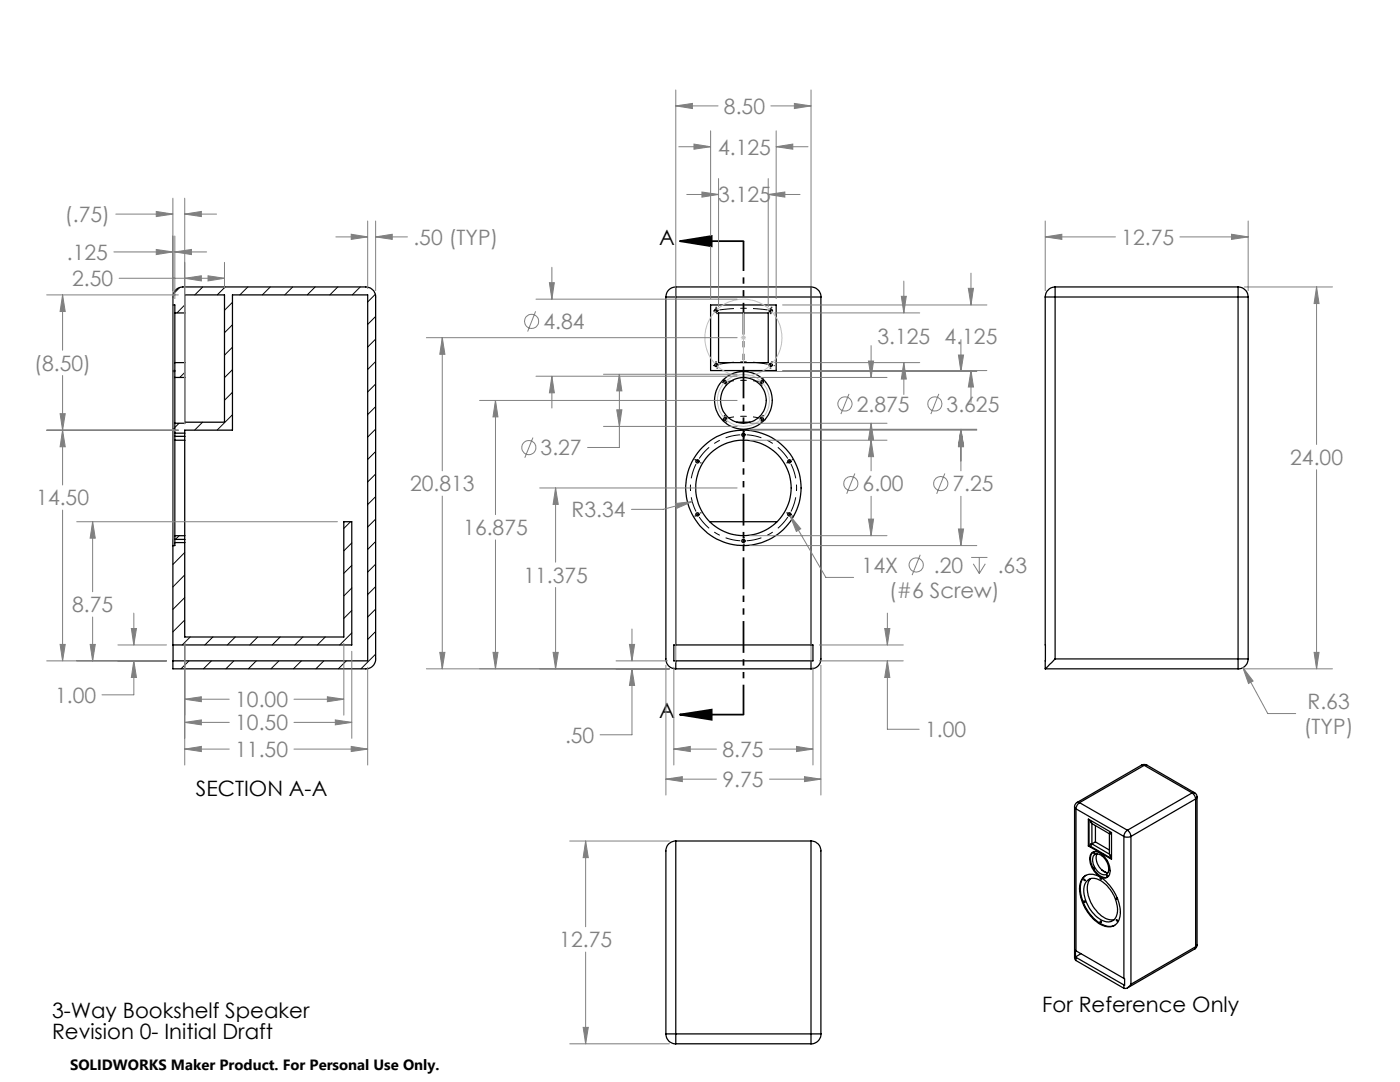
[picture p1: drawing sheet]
<svg xmlns="http://www.w3.org/2000/svg" width="279mm" height="216mm" viewBox="0 0 279 216" stroke-linecap="round" stroke-linejoin="round" font-family="sans-serif">
<g fill="none" stroke="#000" stroke-width=".25">
<path d="M132.9 59.3h2M132.9 59.3v72.2a1.93 1.93 0 0 0 2 2M134.9 57.3v2M134.9 57.3a1.99 1.99 0 0 0-2 2M134.9 57.3h27M134.9 59.3h27M134.9 59.3v69.4M161.9 57.3a1.99 1.99 0 0 1 1.9 2M161.9 59.3h1.9M161.9 57.3v2M161.9 59.3v69.4M163.8 59.3v72.2a1.93 1.93 0 0 1-1.9 2"/>
<path d="M208.6 59.3v74.2M208.6 59.3h2M210.6 57.3v2M210.6 57.3a2.05 2.05 0 0 0-2 2M210.6 57.3h36.5M210.6 59.3h36.5M210.6 59.3v72.2M247.1 57.3a2.05 2.05 0 0 1 2 2M247.1 59.3h2M247.1 57.3v2M247.1 59.3v72.2M249.1 59.3v72.2"/>
<path d="M34.5 74.1v-14.8a1.99 1.99 0 0 1 2-2h36.5a1.99 1.99 0 0 1 2 2v72.2a1.93 1.93 0 0 1-2 2h-38.5v-24.6M34.5 74.1v11.6M34.5 60.9h.4v13h-.4M34.5 74.1h.4v1.2M34.9 75.3v9.2M34.9 72.4h2M34.9 62.4h2M34.9 75.3h2M36.9 75.3v8.9M36.9 75.3v-16.5h7.9v25.4h-7.9M141.8 60.9h13.1v13h-13.1zM143.4 62.4h9.9v10h-9.9z"/>
<path d="M34.5 85.8v23.1M34.5 85.8h.4v.6M34.5 85.7v.1M34.9 87.8v19.1M34.9 86.4v.7M34.9 84.5v1.2h-.4M34.9 87.1v.7M34.9 86.4h2M34.9 87.8h2M34.9 87.1h2M36.9 87.8v19.1M36.9 86.4v.7"/>
<path d="M36.9 86.4v-.6h9.5v-27h27v73.1h-38.9M36.9 84.2v.3h-2M36.9 87.1v.7M147 84.2h2.7M34.9 107.6v.7M34.9 106.9v.7M34.9 108.3v.6h-.4M34.9 108.3h2M34.9 107.6h2M34.9 106.9h2M36.9 107.6v.7M36.9 108.3v18.8h31.7v-23h1.6v24.6h-35.7"/>
<path d="M36.9 106.9v.7M141.6 104.1h13.5M134.9 128.7h-.4v3.2h.4M134.9 133.5h27M134.9 131.9v1.6M134.9 131.9h27M134.9 128.7h27M161.9 128.7h.3v3.2h-.3M161.9 131.9v1.6M208.6 133.5h38.5M210.6 131.5l-2 2M210.6 131.5h36.5"/>
<path d="M247.1 131.5h2M247.1 131.5v2M249.1 131.5a1.99 1.99 0 0 1-2 2M227.9 152.6l.3-.1 .6 .1M227.9 152.6l.5 .1M227.9 152.6l-13 7.5M228.4 152.7l-13 7.5M228.4 152.7l9.5 5.5M228.8 152.6l-.4 .1M228.8 152.6l9.6 5.6M237.9 158.2l.5 .6 .2 .6M237.9 158.2l-12.9 7.5"/>
<path d="M238.4 158.2l.4 .4 .1 .4M238.4 158.2h-.5M238.6 159.4l-12.9 7.5M238.6 159.4v29.5M238.9 159l-.3 .4M238.9 159v29.5M134.9 167.8a1.93 1.93 0 0 0-2 2v36.5M134.9 167.8v38.5M134.9 167.8h27M161.9 167.8a1.93 1.93 0 0 1 1.9 2v36.5M161.9 167.8v38.5M214.5 161v30.2l.2 .5"/>
<path d="M214.5 161l.2 .4M214.7 161.4l9.6 5.5M214.7 161.4v28.3M214.9 160.1l-.4 .5v.4M214.9 160.1l.5 .1M215.4 160.2l-.5 .5-.2 .7M215.4 160.2l9.6 5.5M216.3 175a2.93 2.93 0 0 1 3.8 .4 8.8 8.8 0 0 1 3.4 7.5 2.33 2.33 0 0 1-3.6 1.7 8.6 8.6 0 0 1-4.4-8.2l.4-.9zM216.4 179.7l.1 .2v.2l-.2-.3zM216.7 174.7a3.8 3.8 0 0 0-.9 4.3 7.9 7.9 0 0 0 5.4 5.9l1.3-.3M217.1 175.6a2.57 2.57 0 0 1 3.2 .6 6.9 6.9 0 0 1 2.6 6.3 1.88 1.88 0 0 1-3 1.1 7.2 7.2 0 0 1-3.5-6.7l.2-.6zM217.2 163.4l4.6 2.7v5.3l-4.6-2.6z"/>
<path d="M217.3 168.7l4.5 2.6M217.3 163.5v5.2M217.3 168.7l-.1 .1M217.6 163.9h.2v.3zM217.7 168.3l.1 .3zM217.7 175.3a3.7 3.7 0 0 0-.3 4 6.2 6.2 0 0 0 4.3 4.3l.7-.1M217.9 164.3l3.5 2.1v4l-3.5-2zM217.9 170.1a2.01 2.01 0 0 1 2.6 1 3.4 3.4 0 0 1 .7 3.8 1.7 1.7 0 0 1-2.4-.5 3.5 3.5 0 0 1-1-4.1zM218.2 170a2.59 2.59 0 0 0 0 3.3 2.6 2.6 0 0 0 2.8 1.7M218.3 170.1l.2 .3-.2-.1zM218.4 170.6a1.54 1.54 0 0 1 2 .7 2.55 2.55 0 0 1 .5 3.1 1.76 1.76 0 0 1-2.2-1.1 2.27 2.27 0 0 1-.3-2.7zM218.6 168l-.7 .4"/>
<path d="M218.6 168l2.8 1.6M218.6 164.7v3.3M218.9 170.4a3 3 0 0 0 1 3.2M219.9 173.6l.9 .5M220.8 174.1l.3 .1M220.9 174.6h.1l.1 .3-.3-.2zM220.9 171.6l-.1 .1 .3 .2M221.5 166.2h.1l.1 .2zM221.5 170.6h.1l.1 .3zM222.8 179.2h.2v.3l-.2-.2zM224.3 166.9l.4 .1 1-.1M224.3 166.9v28.3"/>
<path d="M225 165.7l.5 .5 .2 .7M225 165.7l-.4 .4-.3 .8M225.7 166.9v29.5M214.6 191h.1M214.7 189.7h-.1v1.3M214.7 191v.7M214.7 189.7l9.6 5.5M214.7 191l9.6 5.5M214.7 191.7l9.6 5.5M215.7 190.3l-1.1 .7M222.8 183.5l.2 .1v.2zM224.3 195.2l.1 .1v1.3l-.1-.1"/>
<path d="M224.3 196.5v.7M225.7 196.4l-.2 .3a1.16 1.16 0 0 1-1.2 .5M238.4 189.4l-13.4 7.7M238.6 188.9l-.2 .5M238.6 188.9l-12.9 7.5M238.9 188.5l-.1 .4-.4 .5M238.9 188.5l-.3 .4M132.9 206.3a1.93 1.93 0 0 0 2 2M132.9 206.3h2M134.9 206.3v2M134.9 208.3h27M134.9 206.3h27"/>
<path d="M161.9 206.3v2M161.9 206.3h1.9M163.8 206.3a1.93 1.93 0 0 1-1.9 2"/>
<circle cx="142.9" cy="62" r=".33"/>
<circle cx="142.9" cy="72.8" r=".33"/>
<circle cx="144.7" cy="76.2" r=".33"/>
<circle cx="148.4" cy="79.9" r="4.6"/>
<circle cx="148.4" cy="79.9" r="5.8"/>
<circle cx="152" cy="76.2" r=".33"/>
<circle cx="153.8" cy="62" r=".33"/>
<circle cx="153.8" cy="72.8" r=".33"/>
<circle cx="139.2" cy="92.1" r=".33"/>
<circle cx="144.7" cy="83.6" r=".33"/>
<circle cx="148.4" cy="97.3" r="11.5"/>
<circle cx="148.4" cy="86.8" r=".33"/>
<circle cx="148.4" cy="97.3" r="9.5"/>
<circle cx="152" cy="83.6" r=".33"/>
<circle cx="157.5" cy="92.1" r=".33"/>
<circle cx="139.2" cy="102.6" r=".33"/>
<circle cx="148.4" cy="107.9" r=".33"/>
<circle cx="157.5" cy="102.6" r=".33"/>
<circle cx="216.4" cy="175.5" r=".14"/>
<circle cx="218.4" cy="173.2" r=".13"/>
<circle cx="219.7" cy="175.3" r=".14"/>
<circle cx="219.7" cy="183.9" r=".14"/>
</g>
<g fill="none" stroke="#000" stroke-width=".2">
<path d="M35.9 57.4l-1.3 1.3M40.5 57.3l-1.6 1.5M44.9 57.3l-1.5 1.5M49.5 57.3l-1.6 1.5M53.9 57.3l-1.5 1.5M58.4 57.3l-1.6 1.5M62.9 57.3l-1.6 1.5M67.4 57.3l-1.6 1.5M71.9 57.3l-1.6 1.5M74.9 58.7l-1.5 1.6M36.9 60.9l-1.6 1.5M36.9 74.3l-1 1"/>
<path d="M46.4 60.3l-1.6 1.6M46.4 64.8l-1.6 1.6M46.4 69.3l-1.6 1.6M46.4 73.8l-1.6 1.6M46.4 78.3l-1.6 1.6M75 63.1l-1.6 1.6M75 67.7l-1.6 1.6M75 72.1l-1.6 1.6M75 76.6l-1.6 1.6M142.3 62.1h.1M142.3 73h.1M142.8 72.2h.1"/>
<path d="M142.8 61.3h.1M142.9 61.6v.3M142.9 72.5v.3M142.9 61.9l-.3 .1M142.9 72.8l-.3 .1M142.9 61.9l.1 .4M142.9 72.8l.1 .3M143 62.6h.1M143.1 73.4h.1M143.2 61.9h-.3M143.2 72.7l-.3 .1M144.1 76.3h.1"/>
<path d="M144.6 75.6h.1M144.6 75.9l.1 .3M144.7 76.2l-.3 .1M144.7 76.2v.3M144.8 76.8h.1M145 76.2h-.3M151.7 76.2h.3M151.9 76.8h.1M152 76.2l.3 .1M152 76.2v.3M152.1 75.9l-.1 .3M152.2 75.6h.1"/>
<path d="M152.6 76.3h.1M153.5 61.9h.3M153.5 72.7l.3 .1M153.7 73.4h.1M153.7 62.6h.1M153.8 61.9l.3 .1M153.8 72.8l.3 .1M153.8 61.9l-.1 .4M153.8 72.8l-.1 .3M153.8 61.6v.3M153.9 61.3h.1M153.9 72.5l-.1 .3"/>
<path d="M154 72.2h.1M154.4 73h.1M154.4 62.1h.1M34.5 85.7h.1M35.7 84.5l-.8 .8M36.9 87.8h-.1M40.4 84.2l-1.6 1.6M46.4 82.8l-3.1 3M75 81.1l-1.6 1.6M75 85.6l-1.6 1.6M75 90.1l-1.6 1.6M75 94.6l-1.6 1.6"/>
<path d="M75 99.1l-1.6 1.6M138.6 91.7h.1M138.9 91.9l.3 .1M139.2 92l-.2 .3M139.2 92l.3 .2M139.3 91.8l-.1 .2M139.7 92.4h.1M144.1 83.7h.1M144.5 82.9h.1M144.6 83.3l.1 .3M144.7 83.6h-.3M144.7 83.6l.1 .3"/>
<path d="M144.9 84.2h.1M145 83.5l-.3 .1M148.1 86.7h.6M148.4 86.1h.1M148.4 87.4h.1M148.4 86.4v.7M151.7 83.5l.3 .1M151.9 84.2h.1M152 83.6h.3M152 83.6l-.1 .3M152.1 83.3l-.1 .3M152.2 82.9h.1"/>
<path d="M152.6 83.7h.1M157 92.4h.1M157.4 91.8l.2 .2M157.6 92l.1 .3M157.6 92l-.3 .2M157.8 91.9l-.2 .1M158.1 91.7h.1M35.8 106.9l-.8 .7M36.9 110.2l-2.4 2.4M36.9 114.7l-2.4 2.4M36.9 119.2l-2.4 2.4M70 104.1l-1.4 1.3"/>
<path d="M70.2 108.3l-1.6 1.6M70.2 112.8l-1.6 1.6M70.2 117.3l-1.6 1.6M75 103.6l-1.6 1.6M75 108.1l-1.6 1.5M75 112.6l-1.6 1.6M75 117.1l-1.6 1.5M138.6 103h.1M139 102.4l.2 .3M139.2 102.7l.1 .2M139.2 102.7l-.3 .1M139.5 102.5l-.3 .2"/>
<path d="M139.7 102.3h.1M148.1 107.9h.6M148.4 108.6h.1M148.4 107.3h.1M148.4 107.6v.7M157 102.3h.1M157.3 102.5l.3 .2M157.6 102.7l-.2 .2M157.6 102.7l.2 .1M157.7 102.4l-.1 .3M158.1 103h.1M36.9 123.7l-2.4 2.4"/>
<path d="M37.7 131.9l-1.6 1.6M38 127.1l-1.6 1.6M42.2 131.9l-1.6 1.6M42.5 127.1l-1.6 1.6M46.7 131.9l-1.6 1.6M47 127.1l-1.6 1.6M51.2 131.9l-1.6 1.6M51.4 127.1l-1.6 1.6M55.7 131.9l-1.6 1.6M55.9 127.1l-1.6 1.6M60.1 131.9l-1.5 1.6M60.4 127.1l-1.6 1.6"/>
<path d="M64.6 131.9l-1.6 1.6M64.9 127.1l-1.6 1.6M69.1 131.9l-1.6 1.6M70.2 121.8l-1.6 1.6M70.2 126.3l-2.4 2.4M75 121.5l-1.6 1.6M75 126l-1.6 1.6M75 130.5l-3 3"/>
</g>
<g fill="none" stroke="#808080" stroke-width=".2">
<path d="M134.9 18v114.2M161.9 18v114.2M34.5 39.5v68.1M36.9 39.5v45.1M134.9 21.1l3.3-.5v1.1zM134.9 21.1h8.4M135.5 29.3h6.3M137.1 38.8h6.3M138.5 28.8l3.3 .5-3.3 .5zM140.1 38.3l3.3 .5-3.3 .5zM141.8 26.1v33.5M143.4 35.6v25.6"/>
<path d="M153.3 38.8l3.3-.5v1zM153.3 35.6v25.6M153.3 38.8h6.4M153.8 21.1h8.1M154.9 29.3l3.3-.5v1zM154.9 26.1v33.5M154.9 29.3h6.4M158.5 20.6l3.4 .5-3.4 .6zM9.3 58.8h26.3M12.5 58.8l.5 3.4h-1zM12.5 58.8v11.1M22.7 50.3h11.8"/>
<path d="M23.1 42.7h11.4M23.8 55.5h21M31.2 49.8l3.3 .5-3.3 .5zM31.2 42.2l3.3 .5-3.3 .5zM34.9 50.3l3.3-.5v1zM34.9 47.1v12.5M34.9 50.3h6.3M36.9 55.5l3.3-.5v1.1zM36.9 42.7l3.3-.5v1zM36.9 42.7h6.3M41.5 55l3.3 .5-3.3 .6zM44.8 52.4v5.2"/>
<path d="M67 47.3h6.4M70.1 46.7l3.3 .6-3.3 .5zM73.4 44.1v13.5M75 47.3l3.3-.6v1.1zM75 47.3h6.3M75 44.1v13.9M107 59.7h40.1M109.6 56.4h1l-.5 3.3zM110.1 53.3v6.4M179.9 59.1h1l-.5 3.3zM180.4 56.1v6.3M193.3 57.5h1l-.5 3.4z"/>
<path d="M193.8 54.5v6.4M208.6 47.3l3.3-.6v1.1zM208.6 44.1v13.9M208.6 47.3h14M235.5 47.3h13.6M245.8 46.7l3.3 .6-3.3 .5zM248.4 57.3h17.5M249.1 44.1v13.9M262.7 57.3l.5 3.3h-.9zM262.7 57.3v31.4M12.5 74.9v21.9M85.1 67.4h62"/>
<path d="M88.3 67.4l.5 3.3h-1zM88.3 67.4v26.5M95.7 79.9h51.4M98.9 79.9l.5 3.3h-1zM98.9 79.9v22.8M106.9 62.1l-1.6 4M107 75.1h40.1M110.1 75.1l.5 3.3h-1zM110.1 75.1v6.3M120.4 74.7h26.7M123.6 74.7l.5 3.3h-1zM123.6 74.7v14.6h-6.3"/>
<path d="M149.6 74.1h45.3M149.6 75.3h27.4M154.6 62.4h29M154.6 72.4h29M156.2 60.9h40.8M156.2 73.9h40.8M169.4 78.6l-1.6 4M173.3 72h1l-.5 3.3zM173.8 69v6.3M180.4 72.4l.5 3.2h-1zM180.4 72.4v6.3M187.4 78.6l-1.6 4"/>
<path d="M191.3 70.8h1l-.5 3.3zM191.8 67.8v6.3M193.8 73.9l.5 3.3h-1zM193.8 73.9v6.4M9.3 85.8h26.3M12 82.5h1l-.5 3.3zM12.5 85.8l.5 3.3h-1zM88.3 99v34.5M106.4 87.3l-1.7 4M107.7 97.4h39.4M110.9 97.4l.5 3.2h-1zM110.9 97.4v14.8"/>
<path d="M120.4 85.1h26.7M123.1 81.8h1l-.5 3.3zM149.6 87.8h27.4M149.6 85.8h45.3M149.6 85.7h45.3M149.6 84.5h27.4M170.6 94.5l-1.6 4M173.8 87.8l.5 3.3h-1zM173.8 84.5l.5 3.3h-1zM173.8 84.5v9.4M173.8 99v7.9M188.6 94.5l-1.7 4"/>
<path d="M191.8 85.8l.5 3.3h-1zM191.8 85.7l.5 3.2h-1zM191.8 85.7v8.2M191.8 99v9.9M262.7 93.7v39.8M12.5 101.8v30.1M15.3 104.1h52M18.5 104.1l.5 3.3h-1zM18.5 104.1v14M98.9 107.7v25.8M110.9 117.2v16.3M134.8 100.5l3.3-.4-3 1.3z"/>
<path d="M138.1 100.1l-5.7 1.5h-6.4M149.6 106.9h27.4M149.6 108.9h45.3M157.7 102.9l2.1 2.6-.9 .5zM157.7 102.9l7.1 12.3h5.6M173.3 103.6h1l-.5 3.3zM183.7 110.7l-1.7 4.1M191.3 105.6h1l-.5 3.3zM193.8 111.2h3.3M194.2 112.5l1.2 1.9M195.4 111.2v3.2M196.6 112.5l-1.2 1.9"/>
<path d="M9.3 131.9h23.9M12 128.6h1l-.5 3.3zM18 128.6h1l-.5 3.3zM18.5 123.1v8.8M23.5 128.7h9.7M26.2 125.4h1l-.5 3.3zM26.7 131.9l.5 3.3h-1zM26.7 131.9v6.7h-6.3M26.7 122.3v6.4M36.9 139.5l3.3-.5v1zM36.9 128.4v24.2M36.9 139.5h8.9"/>
<path d="M58.7 139.5h9.9M65.3 139l3.3 .5-3.3 .5zM68.6 128.4v14.3M70.2 130v17.3M73.4 133.1v19.5M85.1 133.5h48.5M87.8 130.2h1l-.5 3.3zM98.4 130.2h1l-.5 3.3zM110.4 130.2h1l-.5 3.3zM122.9 131.9h10.3M125.6 128.6h1l-.5 3.3zM126.1 133.5l.5 3.3h-1z"/>
<path d="M126.1 133.5v13.1h-6.3M126.1 125.5v6.4M132.9 132.8v25.8M134.5 133.1v19.5M162.2 133.1v19.5M163.5 128.7h16.8M163.5 131.9h16.8M163.8 132.8v25.8M176.6 125.4h1l-.5 3.3zM177.1 131.9l.5 3.3h-1zM177.1 131.9v13.6h6.3M177.1 122.3v6.4"/>
<path d="M248 133.2l2.1 2.7-.9 .5zM248 133.2l5 9.2h5.6M248.4 133.5h17.5M262.3 130.2h.9l-.5 3.3zM36.9 144.1l3.3-.4v.9zM36.9 149.5l3.3-.6v1.1zM36.9 149.5h8.9M36.9 144.1h8.9M58.7 149.5h14.7M58.7 144.1h11.5M66.9 143.7l3.3 .4-3.3 .5zM70.1 148.9l3.3 .6-3.3 .5z"/>
<path d="M132.9 155.5l3.3-.5v1zM132.9 155.5h10.1M134.5 149.5l3.3-.6v1.1zM134.5 149.5h8.5M153.6 149.5h8.6M153.6 155.5h10.2M159 148.9l3.2 .6-3.2 .5zM160.5 155l3.3 .5-3.3 .5zM113.7 167.8h19.9M116.9 167.8l.5 3.3h-1zM116.9 167.8v17.1M116.9 190v18.3"/>
<path d="M113.7 208.3h19.9M116.4 205h1l-.5 3.3z"/>
<circle cx="106.1" cy="64.1" r="1.41"/>
<circle cx="105.5" cy="89.3" r="1.42"/>
<circle cx="168.6" cy="80.6" r="1.42"/>
<circle cx="169.8" cy="96.5" r="1.4"/>
<circle cx="186.6" cy="80.6" r="1.42"/>
<circle cx="187.7" cy="96.5" r="1.41"/>
<circle cx="182.8" cy="112.7" r="1.41"/>
</g>
<path d="M138.9 92.6a10.6 10.6 0 0 0 0 9.5M147.7 86.8a10.6 10.6 0 0 0-8.2 4.7M157.2 91.5a10.6 10.6 0 0 0-8.2-4.7M139.5 103.2a10.6 10.6 0 0 0 8.2 4.7M149 107.9a10.6 10.6 0 0 0 8.2-4.7M157.9 102.1a10.6 10.6 0 0 0 0-9.5" fill="none" stroke="#000" stroke-width=".2" stroke-dasharray="15.2 1.3 1.3 1.3" stroke-dashoffset="12.2" stroke-linecap="butt"/>
<path d="M151.4 76.1a21.4 21.4 0 0 0-6.1 0M151.4 83.4a14.3 14.3 0 0 0-6.1 0" fill="none" stroke="#000" stroke-width=".2" stroke-dasharray="15.2 1.3 1.3 1.3" stroke-dashoffset="14.1" stroke-linecap="butt"/>
<path d="M153.2 61.8a35.8 35.8 0 0 0-9.6 0M153.2 72.7a25.1 25.1 0 0 0-9.6 0" fill="none" stroke="#000" stroke-width=".2" stroke-dasharray="15.2 1.3 1.3 1.3" stroke-dashoffset="12.3" stroke-linecap="butt"/>
<path d="M135.7 48.1l6.3-1v2zM135.7 48.1h12.7M135.7 142.6l6.3-1v2zM135.7 142.6h12.7" fill="none" stroke="#000" stroke-width=".35"/>
<g fill="none" stroke="#c0c0c0" stroke-width=".2">
<path d="M147.8 67.4h1.1M148 67l.7 .7M148.4 62.4v10M148.7 67l-.7 .7"/>
<circle cx="148.4" cy="79.9" r="5.2"/>
<circle cx="148.4" cy="67.4" r="7.7"/>
</g>
<path d="M148.4 48.1v94.5" fill="none" stroke="#000" stroke-width=".35" stroke-dasharray="6.3 1.3 1.3 1.3 1.3 1.3" stroke-dashoffset=".4" stroke-linecap="butt"/>
<path d="M135.7 48.1l6.3-1v2zM135.7 142.6l6.3-1v2z" fill="#000"/>
<g fill="#808080">
<path d="M262.7 57.3l.5 3.3h-.9zM262.3 130.2h.9l-.5 3.3zM208.6 47.3l3.3-.6v1.1zM245.8 46.7l3.3 .6-3.3 .5zM248 133.2l1.2 3.2 .9-.5zM176.6 125.4h1l-.5 3.3zM177.1 131.9l.5 3.3h-1zM134.5 149.5l3.3-.6v1.1zM159 148.9l3.2 .6-3.2 .5zM132.9 155.5l3.3-.5v1zM160.5 155l3.3 .5-3.3 .5zM134.9 21.1l3.3-.5v1.1zM158.5 20.6l3.4 .5-3.4 .6zM126.1 133.5l.5 3.3h-1zM125.6 128.6h1l-.5 3.3zM110.9 97.4l.5 3.2h-1zM110.4 130.2h1l-.5 3.3zM98.4 130.2h1l-.5 3.3zM98.9 79.9l.5 3.3h-1zM173.8 87.8l.5 3.3h-1zM173.3 103.6h1l-.5 3.3zM191.8 85.8l.5 3.3h-1zM191.3 105.6h1l-.5 3.3zM191.3 70.8h1l-.5 3.3zM191.8 85.7l.5 3.2h-1zM173.3 72h1l-.5 3.3zM173.8 84.5l.5 3.3h-1zM134.8 100.5l.3 .9 3-1.3zM157.7 102.9l1.2 3.1 .9-.5zM179.9 59.1h1l-.5 3.3zM180.4 72.4l.5 3.2h-1zM193.3 57.5h1l-.5 3.4zM193.8 73.9l.5 3.3h-1zM140.1 38.3l3.3 .5-3.3 .5zM153.3 38.8l3.3-.5v1zM138.5 28.8l3.3 .5-3.3 .5zM154.9 29.3l3.3-.5v1zM70.1 46.7l3.3 .6-3.3 .5zM75 47.3l3.3-.6v1.1zM36.9 139.5l3.3-.5v1zM65.3 139l3.3 .5-3.3 .5zM36.9 144.1l3.3-.4v.9zM66.9 143.7l3.3 .4-3.3 .5zM36.9 149.5l3.3-.6v1.1zM70.1 148.9l3.3 .6-3.3 .5zM26.7 131.9l.5 3.3h-1zM26.2 125.4h1l-.5 3.3zM18 128.6h1l-.5 3.3zM18.5 104.1l.5 3.3h-1zM12 128.6h1l-.5 3.3zM12.5 85.8l.5 3.3h-1zM36.9 55.5l3.3-.5v1.1zM41.5 55l3.3 .5-3.3 .6zM12 82.5h1l-.5 3.3zM12.5 58.8l.5 3.4h-1zM31.2 49.8l3.3 .5-3.3 .5zM34.9 50.3l3.3-.5v1zM31.2 42.2l3.3 .5-3.3 .5zM36.9 42.7l3.3-.5v1zM116.4 205h1l-.5 3.3zM116.9 167.8l.5 3.3h-1z"/>
<path d="M88.3 67.4l.5 3.3h-1zM87.8 130.2h1l-.5 3.3zM123.1 81.8h1l-.5 3.3zM123.6 74.7l.5 3.3h-1zM110.1 75.1l.5 3.3h-1zM109.6 56.4h1l-.5 3.3z"/>
</g>
<g font-size="4.2" fill="#808080">
<text x="144.5" y="22.7">8.50</text>
<text x="143.3" y="30.8">4.125</text>
<text x="143.3" y="40.4">3.125</text>
<text x="13" y="44.3">(.75)</text>
<text x="13.4" y="51.9">.125</text>
<text x="82.5" y="48.8">.50 (TYP)</text>
<text x="223.8" y="48.8">12.75</text>
<text x="14.4" y="57.1">2.50</text>
<text x="108.4" y="65.7">4.84</text>
<text x="175.1" y="68.7">3.125 4.125</text>
<text x="6.8" y="74">(8.50)</text>
<text x="171" y="82.1">2.875</text>
<text x="188.9" y="82.1">3.625</text>
<text x="107.9" y="90.8">3.27</text>
<text x="257.5" y="92.8">24.00</text>
<text x="7.2" y="100.9">14.50</text>
<text x="81.8" y="98.1">20.813</text>
<text x="172.1" y="98">6.00</text>
<text x="190.1" y="98">7.25</text>
<text x="92.5" y="106.8">16.875</text>
<text x="114.1" y="103.2">R3.34</text>
<text x="104.5" y="116.3">11.375</text>
<text x="172" y="114.3">14X</text>
<text x="177.4" y="119.4">(#6 Screw)</text>
<text x="186.4" y="114.3">.20</text>
<text x="199.1" y="114.3">.63</text>
<text x="14.4" y="122.2">8.75</text>
<text x="11" y="140.2">1.00</text>
<text x="46.9" y="141.1">10.00</text>
<text x="260.9" y="141.4">R.63</text>
<text x="46.9" y="145.7">10.50</text>
<text x="112.8" y="148.2">.50</text>
<text x="184.6" y="147.1">1.00</text>
<text x="260.2" y="146.5">(TYP)</text>
<text x="46.9" y="151">11.50</text>
<text x="144.2" y="151">8.75</text>
<text x="144.2" y="157">9.75</text>
<text x="111.6" y="189">12.75</text>
</g>
<g font-size="4.2">
<text x="131.6" y="48.8">A</text>
<text x="131.6" y="143.3">A</text>
<text x="39.1" y="158.9">SECTION A-A</text>
<text x="10.4" y="203.1">3-Way Bookshelf Speaker</text>
<text x="208" y="201.9">For Reference Only</text>
<text x="10.4" y="207.3">Revision 0- Initial Draft</text>
</g>
<text font-size="3" x="14" y="213.5">SOLIDWORKS Maker Product. For Personal Use Only.</text>
</svg>
